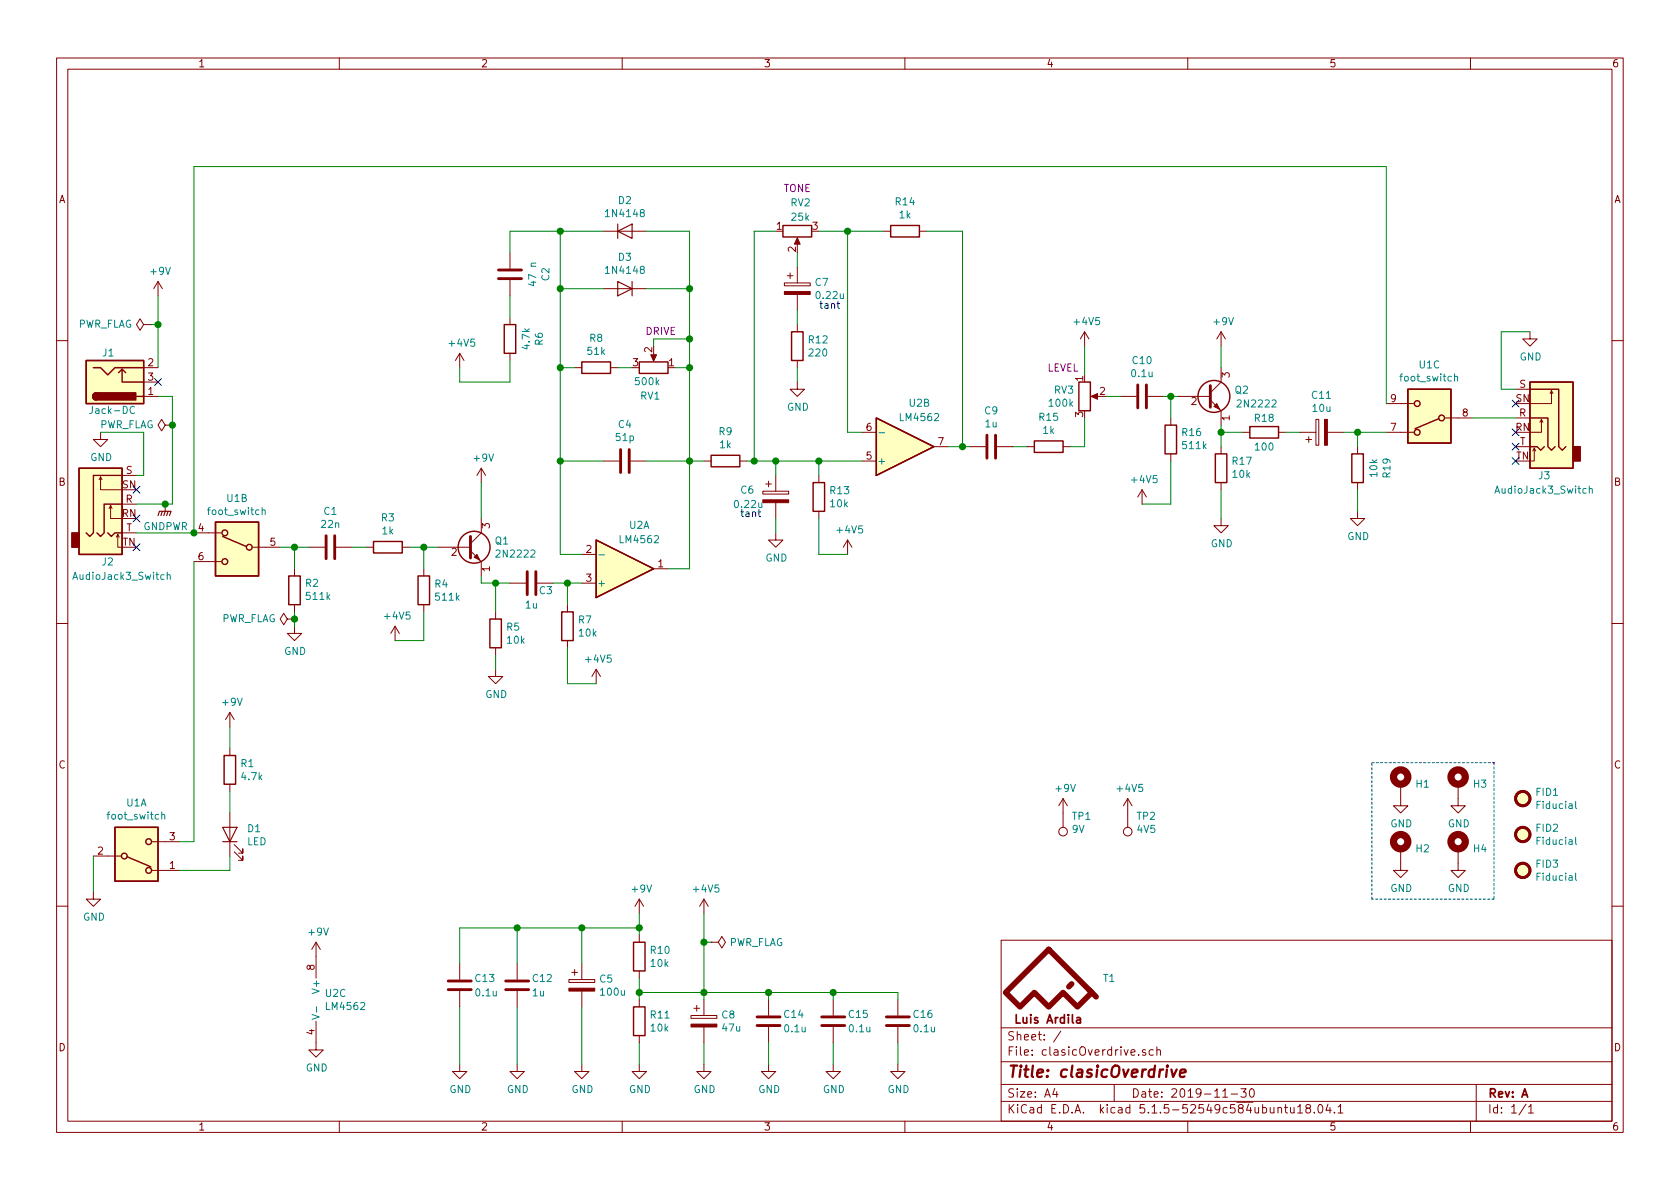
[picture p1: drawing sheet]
<svg xmlns="http://www.w3.org/2000/svg" width="297mm" height="210mm" viewBox="0 0 297 210" stroke-linecap="round" stroke-linejoin="round" font-family="sans-serif">
<g fill="none" stroke="#840000" stroke-width=".18">
<path d="M10 10.3h277v189.9h-277zM12 12.2h273v186.1h-273zM60 10.3v1.9M110 10.3v1.9M160 10.3v1.9M210 10.3v1.9M260 10.3v1.9M25.4 57.4l-.6-1-.7 1 .7 1 .6-1h1.3M26.7 57.4h.1M27.9 49.8l-.7 1.2M27.9 49.8v2.5M27.9 49.8l.8 1.2"/>
<path d="M90.2 44.7v2.8M90.2 49.5v2.8M90.2 56.1v1.3M106.7 40.9h7.6M106.7 51h7.6M138.7 50h4.6v.5h-4.6zM139.2 48.8h1M139.7 48.3v1M141 42.4v1M141 47.2v2.8M141 52.1v2.8M141 57.4v1.3"/>
<path d="M156.2 40.9h1.3M162.6 40.9h1.2M191.8 58.7l-.8 1.2M191.8 58.7v2.5M191.8 58.7l.7 1.2M215.9 58.7l-.8 1.2M215.9 58.7v2.5M215.9 58.7l.8 1.2M270.5 58.7v1.2h1.3l-1.3 1.3-1.3-1.3h1.3M10 60.2h2M17.8 76.4v1.3h1.2l-1.2 1.3-1.3-1.3h1.3M25.4 65h2.5"/>
<path d="M25.4 70.1h2.5M25.4 67.6h2.5M29.2 75.2l-.6-1-.7 1 .7 1 .6-1h1.3M30.5 75.2h.1M81.3 62.5l-.8 1.2M81.3 62.5v2.5M81.3 62.5l.7 1.2M90.2 62.5v1.2M101.6 65h1.3M107.9 65h1.3M115.6 62.5v1M141 67.6v1.2h1.2l-1.2 1.3-1.3-1.3h1.3"/>
<path d="M141 63.7v1.3M152.4 76.4h2.5M165.1 79h2.5M171.4 79h2.8M176.3 79h2.8M181.6 79h1.3M188 79h1.2M193.3 70.1h1M198.1 70.1h2.8M202.9 70.1h2.8M207 73.9v1.3M208.3 70.1h5.7"/>
<path d="M214 70.7l1.9 1.9v2.6M215.9 65v2.6l-1.9 1.9M215.9 79v1.3M219.7 76.4h1.3M226.1 76.4h1.2M229.9 76.4h2.8M230.9 77.7h1M231.4 77.2v1M232.7 74.2h.5v4.5h-.5zM234.7 76.4h2.8M240 79v1.3M245.1 71.4h4.8"/>
<path d="M245.1 76.4h4.8M255.5 73.9h4.8M268 73.9h2.5M268 79h2.5M268 68.8h2.5M271.3 79.2l-.3 .6M271.5 79.8l-.2-.6v2.3h-.8M272.5 74.2l-.2 .5M272.8 74.7l-.3-.5v2.2h-2M274.3 69.1l-.2 .5M274.6 69.6l-.3-.5v2.3h-3.8M285 60.2h2"/>
<path d="M17.5 84.8l.3-.5v2.3h3.8M17.8 84.3l.2 .5M19.3 89.9l.3-.5v2.3h2M19.6 89.4l.2 .5M20.6 95l.2-.5v2.3h.8M20.8 94.5l.3 .5M21.6 94.2h2.5M21.6 89.1h2.5M21.6 84.1h2.5M29.2 89.1v1.3M34.3 99.3h4.8M34.3 94.2h4.8"/>
<path d="M44.7 96.8h4.8M54.6 96.8h2.8M59.4 96.8h2.8M64.8 96.8h1.2M71.1 96.8h1.3M77.5 96.8h5.7M83.2 97.4l1.9 1.9v2.5M85.1 91.7v2.5l-1.9 1.9M85.1 82.8v2.5M85.1 82.8l-.8 1.3M85.1 82.8l.8 1.3M102.9 98h2.5"/>
<path d="M106.7 81.5h2.8M111.5 81.5h2.8M124.5 81.5h1.2M130.8 81.5h1.3M134.9 86.9h4.5v.5h-4.5zM135.4 85.6h1M135.9 85.1v1M137.2 94.2v1.3h1.2l-1.2 1.3-1.3-1.3h1.3M137.2 84.1v2.8M137.2 88.9v2.8M144.8 84.1v1.2M144.8 90.4v1.3"/>
<path d="M149.9 95.5l-.8 1.3M149.9 95.5v2.5M149.9 95.5l.7 1.3M152.4 81.5h2.5M201.9 86.6l-.7 1.3M201.9 86.6v2.5M201.9 86.6l.8 1.3M207 80.3v1.2M215.9 91.7v1.3h1.3l-1.3 1.2-1.3-1.2h1.3M215.9 85.3v1.3M240 90.4v1.3h1.3l-1.3 1.3-1.2-1.3h1.2M240 85.3v1.3"/>
<path d="M10 110.3h2M50.8 109.5l-.6-1-.7 1 .7 1 .6-1h1.3M52.1 110.7v1.3h1.2l-1.2 1.3-1.3-1.3h1.3M52.1 109.5h.1M52.1 100.6v1.2M52.1 106.9v1.3M69.8 110.7l-.7 1.3M69.8 110.7v2.6M69.8 110.7l.8 1.3M74.9 100.6v1.2M74.9 106.9v1.3M87.6 118.4v1.2h1.3l-1.3 1.3-1.2-1.3h1.2"/>
<path d="M87.6 108.2v1.3M87.6 114.5v1.3M90.2 103.1h2.8M95 103.1h2.8M100.3 106.9v1.3M100.3 113.3v1.2M102.9 103.1h2.5M105.4 118.4l-.8 1.2M105.4 118.4v2.5M105.4 118.4l.8 1.2M115.6 100.6h2.5M285 110.3h2"/>
<path d="M40.6 126v2.5M40.6 132.3v1.3M40.6 138.7v1.2M40.6 126l-.7 1.2M40.6 126l.8 1.2M247.6 138.7v3.8h1.3l-1.3 1.3-1.2-1.3h1.2M257.8 138.7v3.8h1.3l-1.3 1.3-1.3-1.3h1.3M16.5 157.7v1.3h1.3l-1.3 1.3-1.3-1.3h1.3M16.5 151.4h4.8M26.9 148.8h4.8M26.9 153.9h4.8M40.6 143.8v7.6"/>
<path d="M41.4 150.6l1.5 1.5v-.7v.7h-.7M41.4 149.3l1.5 1.6v-.8v.8h-.7M113 159v2.5M113 159l-.7 1.3M113 159l.8 1.3M124.5 159l-.8 1.3M124.5 159v2.5M124.5 159l.7 1.3M188 141.2v5.1M188 141.2l-.8 1.3M188 141.2l.7 1.3M199.4 141.2v5.1"/>
<path d="M199.4 141.2l-.8 1.3M199.4 141.2l.8 1.3M247.6 150.1v3.8h1.3l-1.3 1.3-1.2-1.3h1.2M257.8 150.1v3.8h1.3l-1.3 1.3-1.3-1.3h1.3M10 160.2h2M55.9 166.6l-.8 1.3M55.9 166.6v6.4M55.9 166.6l.7 1.3M81.3 170.4v2.8M81.3 175.3v2.7M91.4 170.4v2.8M91.4 175.3v2.7"/>
<path d="M100.6 173.2h4.6v.5h-4.6zM101.1 172h1M101.6 171.4v1.1M102.9 170.4v2.8M102.9 175.3v2.7M113 165.3v1.3M113 171.7v1.3M113 176.8v1.2M122.2 179.6h4.5v.5h-4.5zM122.7 178.3h1M123.2 177.8v1M124.5 176.8v2.8"/>
<path d="M125.7 166.6h1.3l.6-1 .7 1-.7 1-.6-1M125.7 166.6h.1M135.9 176.8v2.8M147.3 176.8v2.8M158.7 176.8v2.8M177 166.3h108v32h-108zM285 160.2h2M55.9 180.6v5.1h1.2l-1.2 1.2-1.3-1.2h1.3M60 198.3v1.9M81.3 188.2v1.3h1.2l-1.2 1.2-1.3-1.2h1.3M91.4 188.2v1.3h1.3l-1.3 1.2-1.2-1.2h1.2M102.9 188.2v1.3h1.2l-1.2 1.2-1.3-1.2h1.3"/>
<path d="M110 198.3v1.9M113 188.2v1.3h1.3l-1.3 1.2-1.2-1.2h1.2M113 183.1v1.3M124.5 188.2v1.3h1.2l-1.2 1.2-1.3-1.2h1.3M124.5 181.6v2.8M135.9 188.2v1.3h1.3l-1.3 1.2-1.3-1.2h1.3M135.9 181.6v2.8M147.3 188.2v1.3h1.3l-1.3 1.2-1.3-1.2h1.3M147.3 181.6v2.8M158.7 188.2v1.3h1.3l-1.3 1.2-1.2-1.2h1.2M158.7 181.6v2.8M160 198.3v1.9"/>
<path d="M177 194.8h108M177 191.8h108M177 187.8h108M177 181.8h108M186.5 192.5l-.4 1h1M186.8 193v1M187.6 182.3l-1.3 2M197 191.8v3M201.3 186.5v.1M202.5 185.7l-.3-.1-.2 .2 .1 .2 .4 .2v.3h-.5M203.9 185.7l-.4-.1-.3 .3 .1 .6 .2 .1 .4-.1M204.5 185.7l.2-.1 .4 .1 .1 .9"/>
<path d="M204.5 185.1v1.5M210 198.3v1.9M216.2 194h.8M217.7 193.5h1.1M219.4 192.5h.9l-.5 .6 .5 .1v.7l-.3 .1-.6-.1M221.1 192.6l.2-.1a.8 .8 0 0 1 .5 .8 .8 .8 0 0 1-.5 .7 1 1 0 0 1-.2-1.4zM226 196l.2-.2 .3 .1 .1 .9M227.1 195.8h.6M227.3 195.3v1.3l.4 .2M228.2 195.8v.9l.4 .1 .2-.1M228.8 195.8v1M229.4 195.8l.5-.5v1.5"/>
<path d="M229.4 196.8h.9M231.2 196l-.3-.2v-.3a.48 .48 0 0 1 .7-.1l.1 .2-.1 .3-.6 .1-.1 .3v.4l.3 .1 .4-.1 .1-.2v-.2l-.3-.3M232.4 196.7v.1M233.1 195.5l.3-.2a.8 .8 0 0 1 .5 .8 .8 .8 0 0 1-.5 .7l-.3-.1-.1-.4zM234.8 195.2l-.4 1.1h1M235.2 195.8v1M235.9 196.7v.1M236.6 195.8l.4-.5v1.5M236.6 196.8h.8M260 198.3v1.9M261 191.8v6.5M269.8 195.2l-1.2 2"/>
<path d="M270.3 195.8l.4-.5v1.5M270.3 196.8h.8"/>
<circle cx="188" cy="147.1" r=".76"/>
<circle cx="199.4" cy="147.1" r=".76"/>
</g>
<path d="M207.1 189.1l.3 1.3 .7-1.3M208.6 189.8l1-.2v-.4l-.6-.1-.3 .3v.9l.1 .1 .6-.1" fill="none" stroke="#840000" stroke-width=".41"/>
<path d="M190.4 180h.6v.9M191 180.3l-.5 .1a.29 .29 0 0 0-.2 .2 .29 .29 0 0 0 .2 .3l.5-.1" fill="none" stroke="#840000" stroke-width=".3"/>
<g fill="#ffffc2" stroke="#ffffc2" stroke-width=".18">
<path d="M20.3 146.3h7.6v9.5h-7.6z"/>
<path d="M248.9 68.8h7.6v9.6h-7.6z"/>
<path d="M38.1 92.3h7.6v9.5h-7.6z"/>
<path d="M154.9 73.9l10.2 5.1-10.2 5.1z"/>
<path d="M270.5 67.6h7.6v15.2h-7.6z"/>
<path d="M14 82.8h7.6v15.2h-7.6z"/>
<path d="M15.2 63.7h10.2v7.7h-10.2z"/>
<path d="M105.4 95.5l10.2 5.1-10.2 5.1z"/>
<circle cx="269.2" cy="141.2" r="1.27"/>
<circle cx="269.2" cy="147.6" r="1.27"/>
<circle cx="269.2" cy="153.9" r="1.27"/>
</g>
<g fill="none" stroke="#840000" stroke-width=".25">
<path d="M138.4 39.9h5.1v2h-5.1zM157.5 39.9h5.1v2h-5.1zM89.2 57.4h2v5.1h-2zM140 58.7h2v5h-2zM15.2 63.7h10.2v7.7h-10.2zM16.5 65h1.3l1.2 1.3 1.3-1.3h5.1M17 69.5a.63 .63 0 0 0-.6 .6 .63 .63 0 0 0 .6 .6M21 65.9l.6-.6v2.3h3.8M21.6 65.3l.6 .6M24.1 70.1h1.3M102.9 64h5v2h-5zM113 64h5.1v2h-5.1z"/>
<path d="M154.9 73.9l10.2 5.1-10.2 5.1zM182.9 78h5.1v2h-5.1zM190.8 67.6h2v5h-2zM206 75.2h2v5.1h-2zM221 75.4h5.1v2.1h-5.1zM248.9 68.8h7.6v9.6h-7.6zM254.4 74l-4.2 1.8M270.5 67.6h7.6v15.2h-7.6zM270.5 79h1.3l.6 .6 .6-.6M270.5 73.9h3.2v5.1l.6 .6 .7-.6M270.5 68.8h5.1v10.2l.6 .6 .7-.6M14 82.8h7.6v15.2h-7.6z"/>
<path d="M19 94.2l.7 .7 .6-.7h1.3M21.6 89.1h-3.2v5.1l-.6 .7-.7-.7M21.6 84.1h-5.1v10.1l-.6 .7-.7-.7M38.1 92.3h7.6v9.5h-7.6zM39.4 94.9l4.2 1.7M66 95.8h5.1v2h-5.1zM105.4 95.5l10.2 5.1-10.2 5.1zM125.7 80.5h5.1v2h-5.1zM143.8 85.3h2v5.1h-2zM214.9 80.3h2v5h-2zM239 80.3h2v5h-2zM51.1 101.8h2v5.1h-2z"/>
<path d="M73.9 101.8h2v5.1h-2zM86.6 109.5h2v5h-2zM99.3 108.2h2v5.1h-2zM39.6 133.6h2.1v5.1h-2.1zM20.3 146.3h7.6v9.5h-7.6zM22.5 151.5l4.2 1.8M112 166.6h2v5.1h-2zM112 178h2v5.1h-2z"/>
<circle cx="214.6" cy="70.1" r="2.82"/>
<circle cx="250.6" cy="76.4" r=".51"/>
<circle cx="250.6" cy="71.4" r=".51"/>
<circle cx="254.9" cy="73.9" r=".51"/>
<circle cx="39.8" cy="94.2" r=".51"/>
<circle cx="39.8" cy="99.3" r=".51"/>
<circle cx="44.1" cy="96.8" r=".51"/>
<circle cx="83.8" cy="96.8" r="2.82"/>
<circle cx="22" cy="151.4" r=".51"/>
<circle cx="26.3" cy="148.8" r=".51"/>
<circle cx="26.3" cy="153.9" r=".51"/>
</g>
<g fill="none" stroke="#008484" stroke-width=".18">
<path d="M23.8 72a.6 .6 0 0 0-.9 .4 .6 .6 0 0 0 .6 .7l.3-.1M155.4 76.5h1M257.2 66.7l.2-.2 .3 .1v.8M257.2 66.1v1.3M46.4 90.3l.1-.1h.3l.1 .8M46.4 89.7v1.3M105.9 98.1h1M281 86.5l.2-.1h.3v.8M281 85.9v1.3M29.6 101.7l.1-.1 .3 .1 .1 .8M29.6 101.2v1.3M28.6 144.1l.2-.1 .3 .1v.8"/>
<path d="M28.6 143.6v1.3M278.6 141.7v1.1l.2 .2M278.6 148.1v1l.2 .2M278.6 154.4v1.1l.2 .2M55.2 179.4l1.2 .4-1.2 .5M56 178v1"/>
</g>
<path d="M109.2 39.6v2.6M109.2 40.9l2.6-1.3v2.6zM109.2 49.8l2.6 1.2-2.6 1.3zM111.8 49.8v2.5M27.9 91.2l.3-.8h2l-.2 .8M28.7 90.4l-.3 .8M29.2 90.4l-.2 .8M29.7 90.4l-.2 .8M39.4 146.3h2.5l-1.3 2.5zM39.4 148.8h2.5" fill="none" stroke="#840000" stroke-width=".2"/>
<g fill="none" stroke="#840000" stroke-width=".51">
<path d="M88.1 47.7h4.1M88.1 49.3h4.1M109.7 79.5v4.1M111.3 79.5v4.1M174.5 77v4M176 77v4M201.2 68.1v4M202.7 68.1v4M214 68.2v3.8M57.7 94.7v4.1M59.2 94.7v4.1M83.2 94.9v3.8"/>
<path d="M93.2 101.1v4.1M94.7 101.1v4.1M79.2 175h4.1M79.2 173.5h4.1M89.4 175h4.1M89.4 173.5h4.1M133.9 179.8h4M145.3 179.8h4.1M156.7 179.8h4.1M133.9 181.4h4M145.3 181.4h4.1M156.7 181.4h4.1"/>
<circle cx="269.2" cy="147.6" r="1.27"/>
<circle cx="269.2" cy="141.2" r="1.27"/>
<circle cx="269.2" cy="153.9" r="1.27"/>
</g>
<g fill="#840000" stroke="#840000" stroke-width=".18">
<path d="M83.8 98.5l.5-.5 .5 1.1z"/>
<path d="M134.9 88.4h4.5v.5h-4.5z"/>
<path d="M115.1 62.7h1l-.5 1.2z"/>
<path d="M122.2 181.1h4.5v.5h-4.5z"/>
<path d="M100.6 174.7h4.6v.6h-4.6z"/>
<path d="M138.7 51.6h4.6v.5h-4.6z"/>
<path d="M214.6 71.9l.5-.5 .5 1z"/>
<path d="M234.2 74.2h.5v4.5h-.5z"/>
<path d="M141 42l.5 1.2h-1z"/>
<path d="M192.9 70.1l1.2-.5v1z"/>
</g>
<g fill="none" stroke="#840000" stroke-width="1.3">
<circle cx="247.6" cy="137.4" r="1.27"/>
<circle cx="257.8" cy="137.4" r="1.27"/>
<circle cx="247.6" cy="148.8" r="1.27"/>
<circle cx="257.8" cy="148.8" r="1.27"/>
</g>
<path d="M177.8 175.5l7.6-7.6 7.6 7.6-2.5 2.5-2.5-2.5-2.6 2.5-2.5-2.5-2.6 2.5zM189.5 174l-.5 .5M192.5 175l1.3 1.3" fill="none" stroke="#840000" stroke-width=".99"/>
<g fill="#840000" stroke="#840000" stroke-width=".25">
<path d="M278.1 79h1.3v2.5h-1.3z"/>
<path d="M12.7 94.2h1.3v2.6h-1.3z"/>
<path d="M16.6 69.6l.4-.1v1.2a.64 .64 0 0 1-.6-.4 .64 .64 0 0 1 .2-.7z"/>
<path d="M17 69.5h7v1.2h-7z"/>
</g>
<path d="M242.6 134.9h21.6M264.2 134.9v24.1M242.6 159v-24.1M264.2 159h-21.6" fill="none" stroke="#0000c2" stroke-width=".18" stroke-dasharray=".4 .4"/>
<g fill="none" stroke="#008400" stroke-width=".18">
<path d="M26.7 57.4h1.2M27.9 52.3v12.7M90.2 52.3v3.8M99.1 40.9v57.1h3.8M99.1 51h7.6M106.7 40.9h-16.5v3.8M114.3 40.9h7.6v59.7h-3.8M114.3 51h7.6M121.9 59.9h-6.3v1.3M137.2 40.9h-3.9v40.6M141 44.7v2.5M141 54.9v2.5"/>
<path d="M144.8 40.9h11.4M149.9 40.9v35.5h2.5M163.8 40.9h6.4v38.1M270.5 58.7h-5.1v10.1h2.6M17.8 76.4h7.6v7.7h-1.3M27.9 70.1h2.6v19h-6.4M90.2 63.7v3.9h-8.9v-2.6M99.1 65h2.5M109.2 65h2.6M119.4 65h2.5M141 65v2.6M167.6 79h3.8"/>
<path d="M179.1 79h2.5M191.8 73.9v5.1h-2.6M191.8 61.2v5.1M195.6 70.1h2.5M205.7 70.1h2.6M207 70.1v3.8M215.9 76.4h3.8M215.9 61.2v3.8M215.9 75.2v3.8M227.3 76.4h2.6M237.5 76.4h7.6M240 76.4v2.6"/>
<path d="M245.1 71.4v-41.9h-210.8v64.7h-10.2M260.3 73.9h7.7M34.3 99.3v49.5h-2.6M49.5 96.8h5.1M52.1 96.8v3.8M62.2 96.8h2.6M72.4 96.8h5.1M74.9 96.8v3.8M85.1 85.3v6.4M99.1 81.5h7.6M114.3 81.5h10.2M132.1 81.5h20.3"/>
<path d="M137.2 81.5v2.6M137.2 91.7v2.5M144.8 81.5v2.6M144.8 91.7v6.3h5.1M207 81.5v7.6h-5.1M215.9 86.6v5.1M240 86.6v3.8M52.1 108.2v2.5M74.9 108.2v5.1h-5.1M85.1 101.8v1.3h5.1M87.6 103.1v5.1M87.6 115.8v2.6"/>
<path d="M97.8 103.1h5.1M100.3 114.5v6.4h5.1M100.3 103.1v3.8M40.6 128.5v3.8M40.6 139.9v3.9M16.5 151.4v6.3M40.6 151.4v2.5h-8.9M81.3 178v10.2M91.4 164.1v6.3M91.4 178v10.2M102.9 164.1v6.3M102.9 178v10.2"/>
<path d="M113 161.5v3.8M113 173v3.8M113 175.5h45.7v1.3M113 164.1h-31.7v6.3M124.5 161.5v15.3M124.5 166.6h1.2M135.9 175.5v1.3M147.3 175.5v1.3M113 184.4v3.8M124.5 184.4v3.8M135.9 184.4v3.8M147.3 184.4v3.8"/>
<path d="M158.7 184.4v3.8"/>
</g>
<path d="M148 53.7h.5M148.2 53.3v1.1l.3 .1M134 90.5h.5M134.2 90.1v1.1l.3 .2" fill="none" stroke="#0000c2" stroke-width=".18"/>
<g fill="#008400" stroke="#008400" stroke-width=".25">
<circle cx="147.3" cy="175.5" r=".51"/>
<circle cx="124.5" cy="175.5" r=".51"/>
<circle cx="124.5" cy="166.6" r=".51"/>
<circle cx="240" cy="76.4" r=".51"/>
<circle cx="121.9" cy="65" r=".51"/>
<circle cx="99.1" cy="81.5" r=".51"/>
<circle cx="135.9" cy="175.5" r=".51"/>
<circle cx="113" cy="175.5" r=".51"/>
<circle cx="133.4" cy="81.5" r=".51"/>
<circle cx="215.9" cy="76.4" r=".51"/>
<circle cx="170.2" cy="79" r=".51"/>
<circle cx="121.9" cy="81.5" r=".51"/>
<circle cx="113" cy="164.1" r=".51"/>
<circle cx="144.8" cy="81.5" r=".51"/>
<circle cx="207" cy="70.1" r=".51"/>
<circle cx="52.1" cy="96.8" r=".51"/>
<circle cx="137.2" cy="81.5" r=".51"/>
<circle cx="87.6" cy="103.1" r=".51"/>
<circle cx="29.2" cy="89.1" r=".51"/>
<circle cx="102.9" cy="164.1" r=".51"/>
<circle cx="149.9" cy="40.9" r=".51"/>
<circle cx="27.9" cy="57.4" r=".51"/>
<circle cx="100.3" cy="103.1" r=".51"/>
<circle cx="30.5" cy="75.2" r=".51"/>
<circle cx="99.1" cy="40.9" r=".51"/>
<circle cx="52.1" cy="109.5" r=".51"/>
<circle cx="121.9" cy="59.9" r=".51"/>
<circle cx="91.4" cy="164.1" r=".51"/>
<circle cx="74.9" cy="96.8" r=".51"/>
<circle cx="121.9" cy="51" r=".51"/>
<circle cx="34.3" cy="94.2" r=".51"/>
<circle cx="99.1" cy="51" r=".51"/>
<circle cx="99.1" cy="65" r=".51"/>
</g>
<g fill="none" stroke="#000084" stroke-width=".18">
<path d="M27.3 66.9l1.2 1.3M28.5 66.9l-1.2 1.3M267.4 78.4l1.2 1.2M267.4 75.8l1.2 1.3M267.4 70.8l1.2 1.2M268.6 78.4l-1.2 1.2M268.6 75.8l-1.2 1.3M268.6 70.8l-1.2 1.2M23.5 86l1.2 1.2M23.5 91.1l1.2 1.2M23.5 96.2l1.2 1.2M24.7 86l-1.2 1.2"/>
<path d="M24.7 91.1l-1.2 1.2M24.7 96.2l-1.2 1.2M267.4 80.9l1.2 1.2M268.6 80.9l-1.2 1.2"/>
</g>
<text font-size="2.8" fill="#840000" x="178" y="190.5">Title: clasicOverdrive</text>
<g font-size="2.1" fill="#840000">
<text x="178" y="184">Sheet: /</text>
<text x="178.6" y="181">Luis Ardila</text>
<text x="178" y="186.7">File: clasicOverdrive.sch</text>
<text x="178" y="196.9">KiCad E.D.A. kicad 5.1.5-52549c584ubuntu18.04.1</text>
<text x="178" y="194.1">Size: A4</text>
<text x="200" y="194.1">Date: 2019-11-30</text>
<text x="263" y="194.1">Rev: A</text>
<text x="263" y="196.9">Id: 1/1</text>
</g>
<g font-size="1.8" fill="#840000">
<text x="35" y="11.9">1</text>
<text x="85" y="11.9">2</text>
<text x="135" y="11.9">3</text>
<text x="185" y="11.9">4</text>
<text x="235" y="11.9">5</text>
<text x="285" y="11.9">6</text>
<text x="10.4" y="35.9">A</text>
<text x="285.4" y="35.9">A</text>
<text x="137.3" y="40.6">1</text>
<text x="143.7" y="40.6">3</text>
<text x="140.7" y="44.5" transform="rotate(-90 140.7 44.5)">2</text>
<text x="26.2" y="64.8">2</text>
<text x="111.9" y="64.8">3</text>
<text x="115.3" y="62.3" transform="rotate(-90 115.3 62.3)">2</text>
<text x="118.3" y="64.8">1</text>
<text x="26.2" y="69.8">1</text>
<text x="26.2" y="67.3">3</text>
<text x="191.5" y="67.4" transform="rotate(-90 191.5 67.4)">1</text>
<text x="194.5" y="69.8">2</text>
<text x="210.6" y="71.6">2</text>
<text x="217.4" y="66.8" transform="rotate(-90 217.4 66.8)">3</text>
<text x="245.9" y="71.1">9</text>
<text x="268" y="71.1">SN</text>
<text x="268.7" y="68.6">S</text>
<text x="153.2" y="76.2">6</text>
<text x="191.5" y="73.8" transform="rotate(-90 191.5 73.8)">3</text>
<text x="217.4" y="74.4" transform="rotate(-90 217.4 74.4)">1</text>
<text x="245.9" y="76.2">7</text>
<text x="258.6" y="73.7">8</text>
<text x="268" y="76.2">RN</text>
<text x="268.6" y="73.7">R</text>
<text x="22.3" y="83.8">S</text>
<text x="153.2" y="81.3">5</text>
<text x="165.9" y="78.7">7</text>
<text x="268.1" y="81.3">TN</text>
<text x="268.7" y="78.7">T</text>
<text x="10.4" y="85.9">B</text>
<text x="21.6" y="86.4">SN</text>
<text x="22.2" y="88.9">R</text>
<text x="285.4" y="85.9">B</text>
<text x="21.6" y="91.4">RN</text>
<text x="22.3" y="94">T</text>
<text x="35.1" y="94">4</text>
<text x="86.6" y="93.4" transform="rotate(-90 86.6 93.4)">3</text>
<text x="21.7" y="96.5">TN</text>
<text x="35.1" y="99.1">6</text>
<text x="47.8" y="96.5">5</text>
<text x="79.8" y="98.3">2</text>
<text x="86.6" y="101.1" transform="rotate(-90 86.6 101.1)">1</text>
<text x="103.7" y="97.8">2</text>
<text x="116.4" y="100.3">1</text>
<text x="103.7" y="102.9">3</text>
<text x="10.4" y="135.9">C</text>
<text x="285.4" y="135.9">C</text>
<text x="30" y="148.6">3</text>
<text x="17.3" y="151.1">2</text>
<text x="30" y="153.7">1</text>
<text x="55.6" y="171.5" transform="rotate(-90 55.6 171.5)">8</text>
<text x="10.4" y="185.9">D</text>
<text x="55.6" y="183" transform="rotate(-90 55.6 183)">4</text>
<text x="285.4" y="185.9">D</text>
<text x="35" y="199.9">1</text>
<text x="85" y="199.9">2</text>
<text x="135" y="199.9">3</text>
<text x="185" y="199.9">4</text>
<text x="235" y="199.9">5</text>
<text x="285" y="199.9">6</text>
</g>
<g font-size="1.8" fill="#840084">
<text x="138.5" y="34">TONE</text>
<text x="114.1" y="59.2">DRIVE</text>
<text x="185.1" y="65.7">LEVEL</text>
</g>
<g font-size="1.8" fill="#008484">
<text x="107.4" y="38.4">1N4148</text>
<text x="109.4" y="36.1">D2</text>
<text x="139.9" y="36.5">RV2</text>
<text x="140" y="39">25k</text>
<text x="158.4" y="36.3">R14</text>
<text x="159.1" y="38.6">1k</text>
<text x="109.4" y="46.1">D3</text>
<text x="26.7" y="48.6">+9V</text>
<text x="94.8" y="50.3" transform="rotate(-90 94.8 50.3)">47 n</text>
<text x="97.1" y="49.6" transform="rotate(-90 97.1 49.6)">C2</text>
<text x="107.4" y="48.4">1N4148</text>
<text x="144.2" y="50.6">C7</text>
<text x="144.5" y="52.9">0.22u</text>
<text x="13.7" y="58">PWR_FLAG</text>
<text x="190.1" y="57.5">+4V5</text>
<text x="214.7" y="57.5">+9V</text>
<text x="18.2" y="63">J1</text>
<text x="79.6" y="61.3">+4V5</text>
<text x="93.7" y="61.7" transform="rotate(-90 93.7 61.7)">4.7k</text>
<text x="96" y="61.1" transform="rotate(-90 96 61.1)">R6</text>
<text x="103.9" y="62.8">51k</text>
<text x="104.3" y="60.4">R8</text>
<text x="143" y="60.7">R12</text>
<text x="143.2" y="63">220</text>
<text x="200.3" y="64.4">C10</text>
<text x="251" y="65.1">U1C</text>
<text x="268.7" y="63.7">GND</text>
<text x="112.5" y="68.1">500k</text>
<text x="113.3" y="70.7">RV1</text>
<text x="160.8" y="71.9">U2B</text>
<text x="185.6" y="71.9">100k</text>
<text x="186.4" y="69.6">RV3</text>
<text x="200.2" y="66.7">0.1u</text>
<text x="218.4" y="69.6">Q2</text>
<text x="232" y="70.5">C11</text>
<text x="247.8" y="67.5">foot_switch</text>
<text x="16.3" y="73.2">Jack-DC</text>
<text x="17.5" y="75.7">PWR_FLAG</text>
<text x="109" y="78">51p</text>
<text x="109.4" y="75.7">C4</text>
<text x="127.2" y="77">R9</text>
<text x="139.1" y="72.6">GND</text>
<text x="159.3" y="74.5">LM4562</text>
<text x="174.1" y="73.3">C9</text>
<text x="174.2" y="75.6">1u</text>
<text x="183.8" y="74.4">R15</text>
<text x="184.5" y="76.7">1k</text>
<text x="209.1" y="77.1">R16</text>
<text x="219.1" y="72.1">2N2222</text>
<text x="221.9" y="74.6">R18</text>
<text x="232.2" y="72.8">10u</text>
<text x="16" y="81.5">GND</text>
<text x="83.9" y="81.6">+9V</text>
<text x="127.3" y="79.3">1k</text>
<text x="155.1" y="82.2">+</text>
<text x="209.2" y="79.4">511k</text>
<text x="218" y="82.2">R17</text>
<text x="222" y="79.7">100</text>
<text x="40.2" y="88.8">U1B</text>
<text x="130" y="89.8">0.22u</text>
<text x="131" y="87.3">C6</text>
<text x="146.8" y="87.4">R13</text>
<text x="146.9" y="89.7">10k</text>
<text x="200.2" y="85.4">+4V5</text>
<text x="218" y="84.5">10k</text>
<text x="243.5" y="84.3" transform="rotate(-90 243.5 84.3)">10k</text>
<text x="245.8" y="84.4" transform="rotate(-90 245.8 84.4)">R19</text>
<text x="264.7" y="87.3">AudioJack3_Switch</text>
<text x="272.1" y="84.8">J3</text>
<text x="25.3" y="93.7">GNDPWR</text>
<text x="37" y="91.1">foot_switch</text>
<text x="56.9" y="93.4">22n</text>
<text x="57.3" y="91.1">C1</text>
<text x="67.5" y="92.2">R3</text>
<text x="67.6" y="94.5">1k</text>
<text x="111.3" y="93.5">U2A</text>
<text x="148.2" y="94.3">+4V5</text>
<text x="238.2" y="95.5">GND</text>
<text x="18.1" y="100">J2</text>
<text x="87.6" y="96.3">Q1</text>
<text x="88.1" y="98.6">2N2222</text>
<text x="109.8" y="96.1">LM4562</text>
<text x="135.3" y="99.3">GND</text>
<text x="214.1" y="96.8">GND</text>
<text x="13.3" y="102.5">AudioJack3_Switch</text>
<text x="54.1" y="103.8">R2</text>
<text x="54.3" y="106.1">511k</text>
<text x="76.9" y="103.9">R4</text>
<text x="77.1" y="106.2">511k</text>
<text x="93" y="107.6">1u</text>
<text x="95.4" y="105.1">C3</text>
<text x="105.5" y="103.8">+</text>
<text x="39.1" y="110">PWR_FLAG</text>
<text x="68.1" y="109.6">+4V5</text>
<text x="89.6" y="111.5">R5</text>
<text x="89.7" y="113.8">10k</text>
<text x="102.3" y="110.3">R7</text>
<text x="102.4" y="112.6">10k</text>
<text x="50.2" y="115.8">GND</text>
<text x="103.7" y="117.2">+4V5</text>
<text x="39.4" y="124.8">+9V</text>
<text x="85.8" y="123.4">GND</text>
<text x="42.6" y="135.7">R1</text>
<text x="42.8" y="138">4.7k</text>
<text x="22.4" y="142.6">U1A</text>
<text x="186.7" y="140">+9V</text>
<text x="197.7" y="140">+4V5</text>
<text x="250.4" y="139.3">H1</text>
<text x="260.6" y="139.3">H3</text>
<text x="271.7" y="140.7">FID1</text>
<text x="271.9" y="143">Fiducial</text>
<text x="19.2" y="144.9">foot_switch</text>
<text x="43.7" y="149.5">LED</text>
<text x="43.8" y="147.2">D1</text>
<text x="189.6" y="147.3">9V</text>
<text x="189.6" y="145">TP1</text>
<text x="201" y="145">TP2</text>
<text x="201.1" y="147.3">4V5</text>
<text x="245.8" y="146.3">GND</text>
<text x="256" y="146.3">GND</text>
<text x="271.7" y="147.1">FID2</text>
<text x="271.9" y="149.4">Fiducial</text>
<text x="250.4" y="150.7">H2</text>
<text x="260.6" y="150.7">H4</text>
<text x="271.7" y="153.4">FID3</text>
<text x="271.9" y="155.7">Fiducial</text>
<text x="111.8" y="157.8">+9V</text>
<text x="122.8" y="157.8">+4V5</text>
<text x="245.8" y="157.7">GND</text>
<text x="256" y="157.7">GND</text>
<text x="14.7" y="162.8">GND</text>
<text x="54.7" y="165.4">+9V</text>
<text x="128.8" y="167.3">PWR_FLAG</text>
<text x="84.1" y="173.7">C13</text>
<text x="94.3" y="173.7">C12</text>
<text x="106.1" y="173.8">C5</text>
<text x="115.1" y="168.7">R10</text>
<text x="115.1" y="171">10k</text>
<text x="195.1" y="173.7">T1</text>
<text x="56.5" y="175.3" transform="rotate(-90 56.5 175.3)">V+</text>
<text x="57.6" y="176.3">U2C</text>
<text x="57.9" y="178.6">LM4562</text>
<text x="84.2" y="176.2">0.1u</text>
<text x="94.2" y="176.2">1u</text>
<text x="106.3" y="176.1">100u</text>
<text x="115.1" y="180.1">R11</text>
<text x="115.1" y="182.4">10k</text>
<text x="127.7" y="180.1">C8</text>
<text x="127.8" y="182.4">47u</text>
<text x="138.7" y="180">C14</text>
<text x="138.8" y="182.5">0.1u</text>
<text x="150.1" y="180">C15</text>
<text x="150.3" y="182.5">0.1u</text>
<text x="161.6" y="180">C16</text>
<text x="161.7" y="182.5">0.1u</text>
<text x="54.1" y="189.5">GND</text>
<text x="79.5" y="193.3">GND</text>
<text x="89.6" y="193.3">GND</text>
<text x="101" y="193.3">GND</text>
<text x="111.2" y="193.3">GND</text>
<text x="122.6" y="193.3">GND</text>
<text x="134.1" y="193.3">GND</text>
<text x="145.5" y="193.3">GND</text>
<text x="156.9" y="193.3">GND</text>
</g>
<g font-size="1.8" fill="#0000c2">
<text x="144.8" y="54.6">tant</text>
<text x="130.8" y="91.4">tant</text>
</g>
</svg>
